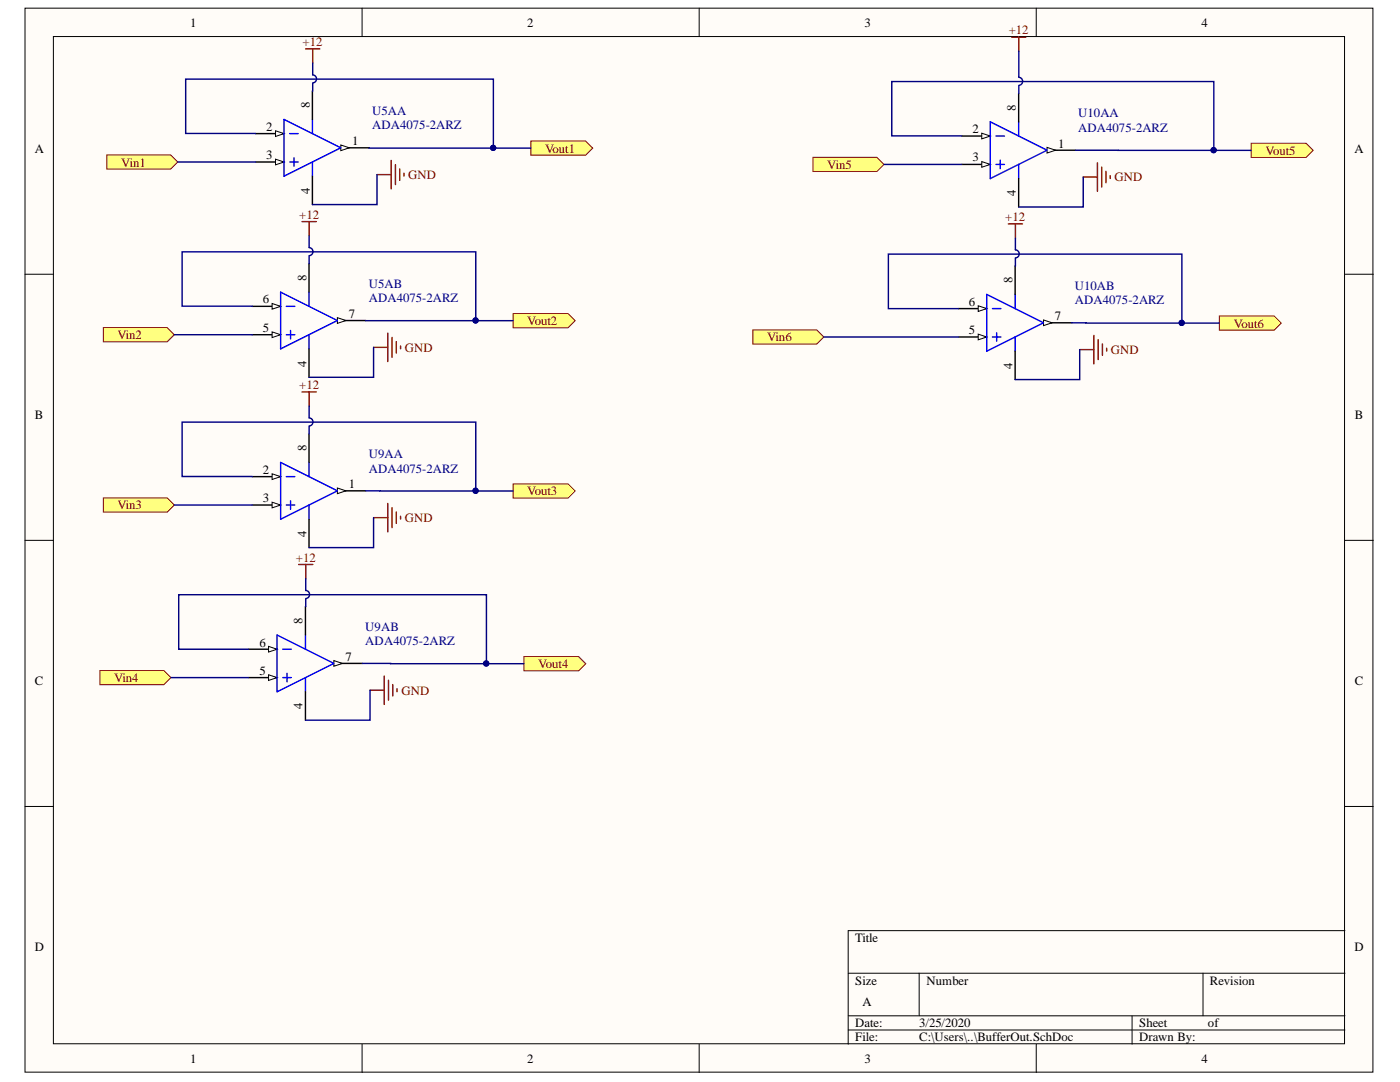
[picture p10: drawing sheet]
<svg xmlns="http://www.w3.org/2000/svg" width="279mm" height="216mm" viewBox="0 0 279 216" stroke-linecap="round" stroke-linejoin="round" font-family="sans-serif">
<g fill="#fffcf8" stroke="#000" stroke-width=".2">
<path d="M5 1.6h269v212.3h-269z"/>
<path d="M10.7 7.3h257.6v201h-257.6z"/>
</g>
<g fill="none" stroke="#000" stroke-width=".2">
<path d="M72.3 1.6v5.7M139.5 1.6v5.7M206.8 1.6v5.7M5 54.7h5.7M268.4 54.7h5.7M5 107.8h5.7M268.4 107.8h5.7M5 160.9h5.7M268.4 160.9h5.7M169.3 194.2h99.1M183.4 194.2v8.5M240.1 194.2v8.5"/>
<path d="M268.4 185.7h-99.1v22.7M72.3 208.4v5.6M139.5 208.4v5.6M169.3 202.7h99.1M169.3 205.5h99.1M206.8 208.4v5.6M225.9 202.7v5.7"/>
</g>
<path d="M57.8 26.7h1.7M57.8 32.3h1.7M58.7 31.5v1.7M68 29.5l-11.3 5.7" fill="none" stroke="#00f" stroke-width=".28"/>
<path d="M68 29.5h5.7" fill="none" stroke="#000" stroke-width=".28"/>
<path d="M68 28.9l1.7 .6-1.7 .6z" fill="#fffcf8"/>
<path d="M68 28.9l1.7 .6-1.7 .6z" fill="none" stroke="#000" stroke-width=".2"/>
<path d="M51 26.7h5.7" fill="none" stroke="#000" stroke-width=".28"/>
<path d="M55 26.1l1.7 .6-1.7 .5z" fill="#fffcf8"/>
<path d="M55 26.1l1.7 .6-1.7 .5z" fill="none" stroke="#000" stroke-width=".2"/>
<path d="M51 32.3h5.7" fill="none" stroke="#000" stroke-width=".28"/>
<path d="M55 31.8l1.7 .5-1.7 .6z" fill="#fffcf8"/>
<path d="M55 31.8l1.7 .5-1.7 .6z" fill="none" stroke="#000" stroke-width=".2"/>
<path d="M62.3 23.8v2.9M62.3 32.3v2.9M68 29.5l-11.3-5.7v11.4" fill="none" stroke="#00f" stroke-width=".28"/>
<path d="M62.3 18.2v5.6M62.3 35.2v5.6" fill="none" stroke="#000" stroke-width=".28"/>
<g fill="#ffff80" stroke="#800000" stroke-width=".2">
<path d="M21.3 30.9h12.8l1.4 1.4-1.4 1.4h-12.8z" fill-rule="evenodd"/>
<path d="M105.9 28.1h11l1.4 1.5-1.4 1.4h-11z" fill-rule="evenodd"/>
</g>
<path d="M61 9.8h2.8M62.4 9.8v2.8M75.2 34.8h2.9M78.1 32v5.7M78.9 32.9v3.9M79.8 33.7v2.3M80.6 34.6v.5" fill="none" stroke="#800000" stroke-width=".28"/>
<path d="M56 58.3l11.3 5.7M57.1 61.1h1.7M57.1 66.8h1.7M58 65.9v1.7" fill="none" stroke="#00f" stroke-width=".28"/>
<path d="M50.3 66.8h5.7" fill="none" stroke="#000" stroke-width=".28"/>
<path d="M54.3 66.2l1.7 .6-1.7 .6z" fill="#fffcf8"/>
<path d="M54.3 66.2l1.7 .6-1.7 .6z" fill="none" stroke="#000" stroke-width=".2"/>
<path d="M50.3 61.1h5.7" fill="none" stroke="#000" stroke-width=".28"/>
<path d="M54.3 60.6l1.7 .5-1.7 .6z" fill="#fffcf8"/>
<path d="M54.3 60.6l1.7 .5-1.7 .6z" fill="none" stroke="#000" stroke-width=".2"/>
<path d="M67.3 64h5.7" fill="none" stroke="#000" stroke-width=".28"/>
<path d="M67.3 63.4l1.7 .6-1.7 .5z" fill="#fffcf8"/>
<path d="M67.3 63.4l1.7 .6-1.7 .5z" fill="none" stroke="#000" stroke-width=".2"/>
<path d="M56 58.3v11.3l11.3-5.6M61.7 58.3v2.8M61.7 66.8v2.8" fill="none" stroke="#00f" stroke-width=".28"/>
<path d="M61.7 52.6v5.7M61.7 69.6v5.7" fill="none" stroke="#000" stroke-width=".28"/>
<g fill="#ffff80" stroke="#800000" stroke-width=".2">
<path d="M20.6 65.4h12.8l1.4 1.4-1.4 1.4h-12.8z" fill-rule="evenodd"/>
<path d="M102.4 62.6h11l1.4 1.4-1.4 1.4h-11z" fill-rule="evenodd"/>
</g>
<path d="M60.3 44.2h2.8M61.7 44.2v2.9M74.6 69.3h2.8M77.4 66.5v5.6M78.2 67.3v4M79.1 68.2v2.2M79.9 69v.6" fill="none" stroke="#800000" stroke-width=".28"/>
<path d="M57.1 95.1h1.7M58 99.9v1.7M67.3 97.9l-11.3 5.7M57.1 100.8h1.7" fill="none" stroke="#00f" stroke-width=".28"/>
<path d="M67.3 97.9h5.7" fill="none" stroke="#000" stroke-width=".28"/>
<path d="M67.3 97.4l1.7 .5-1.7 .6z" fill="#fffcf8"/>
<path d="M67.3 97.4l1.7 .5-1.7 .6z" fill="none" stroke="#000" stroke-width=".2"/>
<path d="M50.3 95.1h5.7" fill="none" stroke="#000" stroke-width=".28"/>
<path d="M54.3 94.5l1.7 .6-1.7 .6z" fill="#fffcf8"/>
<path d="M54.3 94.5l1.7 .6-1.7 .6z" fill="none" stroke="#000" stroke-width=".2"/>
<path d="M50.3 100.8h5.7" fill="none" stroke="#000" stroke-width=".28"/>
<path d="M54.3 100.2l1.7 .6-1.7 .5z" fill="#fffcf8"/>
<path d="M54.3 100.2l1.7 .6-1.7 .5z" fill="none" stroke="#000" stroke-width=".2"/>
<path d="M61.7 92.3v2.8M67.3 97.9l-11.3-5.6v11.3M61.7 100.8v2.8" fill="none" stroke="#00f" stroke-width=".28"/>
<path d="M61.7 86.6v5.7M61.7 103.6v5.7" fill="none" stroke="#000" stroke-width=".28"/>
<g fill="#ffff80" stroke="#800000" stroke-width=".2">
<path d="M20.6 99.4h12.8l1.4 1.4-1.4 1.4h-12.8z" fill-rule="evenodd"/>
<path d="M102.4 96.6h11l1.4 1.4-1.4 1.4h-11z" fill-rule="evenodd"/>
</g>
<path d="M60.3 78.2h2.8M61.7 78.2v2.8M74.6 103.3h2.8M77.4 100.5v5.6M78.2 101.3v4M79.1 102.2v2.2M79.9 103v.6" fill="none" stroke="#800000" stroke-width=".28"/>
<path d="M55.3 126.7l11.3 5.7M56.4 129.5h1.7M56.4 135.2h1.7M57.3 134.4v1.7" fill="none" stroke="#00f" stroke-width=".28"/>
<path d="M49.6 135.2h5.7" fill="none" stroke="#000" stroke-width=".28"/>
<path d="M53.6 134.6l1.7 .6-1.7 .6z" fill="#fffcf8"/>
<path d="M53.6 134.6l1.7 .6-1.7 .6z" fill="none" stroke="#000" stroke-width=".2"/>
<path d="M49.6 129.5h5.7" fill="none" stroke="#000" stroke-width=".28"/>
<path d="M53.6 129l1.7 .5-1.7 .6z" fill="#fffcf8"/>
<path d="M53.6 129l1.7 .5-1.7 .6z" fill="none" stroke="#000" stroke-width=".2"/>
<path d="M66.6 132.4h5.7" fill="none" stroke="#000" stroke-width=".28"/>
<path d="M66.6 131.8l1.7 .6-1.7 .5z" fill="#fffcf8"/>
<path d="M66.6 131.8l1.7 .6-1.7 .5z" fill="none" stroke="#000" stroke-width=".2"/>
<path d="M55.3 126.7v11.3l11.3-5.6M61 126.7v2.8M61 135.2v2.8" fill="none" stroke="#00f" stroke-width=".28"/>
<path d="M61 121v5.7M61 138v5.7" fill="none" stroke="#000" stroke-width=".28"/>
<g fill="#ffff80" stroke="#800000" stroke-width=".2">
<path d="M19.9 133.8h12.8l1.4 1.4-1.4 1.4h-12.8z" fill-rule="evenodd"/>
<path d="M104.6 131h10.9l1.4 1.4-1.4 1.4h-10.9z" fill-rule="evenodd"/>
</g>
<path d="M59.6 112.6h2.8M61 112.6v2.9M73.8 137.7h2.9M76.7 134.9v5.7M77.5 135.7v4M78.4 136.6v2.3M79.2 137.4v.6" fill="none" stroke="#800000" stroke-width=".28"/>
<path d="M198.8 27.1h1.7M198.8 32.8h1.7M199.6 32v1.7M209 30l-11.4 5.6" fill="none" stroke="#00f" stroke-width=".28"/>
<path d="M209 30h5.6" fill="none" stroke="#000" stroke-width=".28"/>
<path d="M209 29.4l1.7 .6-1.7 .5z" fill="#fffcf8"/>
<path d="M209 29.4l1.7 .6-1.7 .5z" fill="none" stroke="#000" stroke-width=".2"/>
<path d="M192 27.1h5.6" fill="none" stroke="#000" stroke-width=".28"/>
<path d="M195.9 26.6l1.7 .5-1.7 .6z" fill="#fffcf8"/>
<path d="M195.9 26.6l1.7 .5-1.7 .6z" fill="none" stroke="#000" stroke-width=".2"/>
<path d="M192 32.8h5.6" fill="none" stroke="#000" stroke-width=".28"/>
<path d="M195.9 32.2l1.7 .6-1.7 .6z" fill="#fffcf8"/>
<path d="M195.9 32.2l1.7 .6-1.7 .6z" fill="none" stroke="#000" stroke-width=".2"/>
<path d="M203.3 24.3v2.8M203.3 32.8v2.8M209 30l-11.4-5.7v11.3" fill="none" stroke="#00f" stroke-width=".28"/>
<path d="M203.3 18.6v5.7M203.3 35.6v5.7" fill="none" stroke="#000" stroke-width=".28"/>
<g fill="#ffff80" stroke="#800000" stroke-width=".2">
<path d="M162.3 31.4h12.7l1.4 1.4-1.4 1.4h-12.7z" fill-rule="evenodd"/>
<path d="M249.7 28.6h11l1.4 1.4-1.4 1.4h-11z" fill-rule="evenodd"/>
</g>
<path d="M201.9 7.4h2.8M203.3 7.4v2.8M216.2 35.3h2.8M219 32.5v5.7M219.9 33.3v4M220.7 34.2v2.3M221.6 35v.6" fill="none" stroke="#800000" stroke-width=".28"/>
<path d="M196.9 58.7l11.4 5.7M198.1 61.6h1.7M198.1 67.2h1.7M198.9 66.4v1.7" fill="none" stroke="#00f" stroke-width=".28"/>
<path d="M191.3 67.2h5.6" fill="none" stroke="#000" stroke-width=".28"/>
<path d="M195.2 66.7l1.7 .5-1.7 .6z" fill="#fffcf8"/>
<path d="M195.2 66.7l1.7 .5-1.7 .6z" fill="none" stroke="#000" stroke-width=".2"/>
<path d="M191.3 61.6h5.6" fill="none" stroke="#000" stroke-width=".28"/>
<path d="M195.2 61l1.7 .6-1.7 .5z" fill="#fffcf8"/>
<path d="M195.2 61l1.7 .6-1.7 .5z" fill="none" stroke="#000" stroke-width=".2"/>
<path d="M208.3 64.4h5.6" fill="none" stroke="#000" stroke-width=".28"/>
<path d="M208.3 63.8l1.7 .6-1.7 .6z" fill="#fffcf8"/>
<path d="M208.3 63.8l1.7 .6-1.7 .6z" fill="none" stroke="#000" stroke-width=".2"/>
<path d="M196.9 58.7v11.4l11.4-5.7M202.6 58.7v2.9M202.6 67.2v2.9" fill="none" stroke="#00f" stroke-width=".28"/>
<path d="M202.6 53.1v5.6M202.6 70.1v5.6" fill="none" stroke="#000" stroke-width=".28"/>
<g fill="#ffff80" stroke="#800000" stroke-width=".2">
<path d="M150.2 65.8h12.8l1.4 1.4-1.4 1.5h-12.8z" fill-rule="evenodd"/>
<path d="M243.3 63.1h11l1.4 1.4-1.4 1.4h-11z" fill-rule="evenodd"/>
</g>
<path d="M201.2 44.7h2.9M202.6 44.7v2.8M215.5 69.8h2.8M218.3 66.9v5.7M219.2 67.8v3.9M220 68.6v2.3M220.9 69.5v.5" fill="none" stroke="#800000" stroke-width=".28"/>
<g fill="none" stroke="#000080" stroke-width=".28">
<path d="M62.4 12.6v2.3a.81 .81 0 0 1 .8 .8 .81 .81 0 0 1-.8 .9M62.4 16.6l-.1 1.6M203.3 10.2v5.2a.81 .81 0 0 1 .8 .8 .81 .81 0 0 1-.8 .8M203.3 17.1v1.5M35.5 32.3h15.5M51 26.7l-13.9-.1v-10.8h61.4v13.8M73.7 29.5l32.2 .1M75.2 34.8v6h-12.9M176.4 32.8h15.6M192 27.1h-14v-10.8h64.2v13.7M214.6 30h35.1M216.2 35.3v6h-12.9"/>
<path d="M61.7 47.1v2.3a.81 .81 0 0 1 .8 .8 .81 .81 0 0 1-.8 .8M61.7 51.1v1.5M202.6 47.5v2.4a.81 .81 0 0 1 .8 .8 .81 .81 0 0 1-.8 .8M202.6 51.6v1.5M34.8 66.8h15.5M50.3 61.1h-14v-10.8h58.7v13.7M73 64h29.4M74.6 69.3v6h-12.9M164.4 67.2h26.9M191.3 61.6h-14v-10.9h58.6v13.8M213.9 64.4l29.4 .1M215.5 69.8v5.9h-12.9"/>
<path d="M50.3 95.1h-14v-10.9h58.7v13.8M61.7 81v2.4a.81 .81 0 0 1 .8 .8 .81 .81 0 0 1-.8 .8M61.7 85.1v1.5M73 97.9l29.4 .1M34.8 100.8h15.5M61 115.5v2.3a.81 .81 0 0 1 .8 .8 .81 .81 0 0 1-.8 .8M61 119.5v1.5M74.6 103.3v6h-12.9M34.1 135.2h15.5M49.6 129.5h-13.9v-10.8h61.4v13.7M72.3 132.4h32.3M73.8 137.7v6h-12.8"/>
</g>
<g fill="#000080" stroke="#000080" stroke-width=".2">
<circle cx="97" cy="132.4" r=".52"/>
<circle cx="94.9" cy="97.9" r=".52"/>
<circle cx="94.9" cy="63.9" r=".52"/>
<circle cx="98.4" cy="29.5" r=".52"/>
<circle cx="235.8" cy="64.4" r=".52"/>
<circle cx="242.2" cy="30" r=".52"/>
</g>
<g font-size="2.5">
<text x="38" y="5.3">1</text>
<text x="105.2" y="5.3">2</text>
<text x="172.5" y="5.3">3</text>
<text x="239.8" y="5.3">4</text>
<text x="61.8" y="21.6" transform="rotate(-90 61.8 21.6)">8</text>
<text x="202.7" y="22.1" transform="rotate(-90 202.7 22.1)">8</text>
<text x="53.1" y="26.1">2</text>
<text x="70.3" y="28.9">1</text>
<text x="194.1" y="26.6">2</text>
<text x="211.2" y="29.4">1</text>
<text x="6.9" y="30.4">A</text>
<text x="53.1" y="31.8">3</text>
<text x="194.1" y="32.2">3</text>
<text x="270.3" y="30.4">A</text>
<text x="61.8" y="38.7" transform="rotate(-90 61.8 38.7)">4</text>
<text x="202.7" y="39.2" transform="rotate(-90 202.7 39.2)">4</text>
<text x="61.2" y="56" transform="rotate(-90 61.2 56)">8</text>
<text x="202.1" y="56.5" transform="rotate(-90 202.1 56.5)">8</text>
<text x="52.4" y="60.5">6</text>
<text x="69.6" y="63.4">7</text>
<text x="193.4" y="61.1">6</text>
<text x="210.5" y="63.8">7</text>
<text x="52.4" y="66.2">5</text>
<text x="193.4" y="66.7">5</text>
<text x="61.2" y="73.1" transform="rotate(-90 61.2 73.1)">4</text>
<text x="202.1" y="73.7" transform="rotate(-90 202.1 73.7)">4</text>
<text x="6.9" y="83.5">B</text>
<text x="270.4" y="83.5">B</text>
<text x="61.2" y="90" transform="rotate(-90 61.2 90)">8</text>
<text x="52.4" y="94.5">2</text>
<text x="52.4" y="100.2">3</text>
<text x="69.6" y="97.4">1</text>
<text x="61.2" y="107.1" transform="rotate(-90 61.2 107.1)">4</text>
<text x="60.4" y="124.5" transform="rotate(-90 60.4 124.5)">8</text>
<text x="51.8" y="129">6</text>
<text x="68.9" y="131.8">7</text>
<text x="6.9" y="136.6">C</text>
<text x="51.8" y="134.7">5</text>
<text x="270.4" y="136.6">C</text>
<text x="60.4" y="141.6" transform="rotate(-90 60.4 141.6)">4</text>
<text x="6.9" y="189.8">D</text>
<text x="170.7" y="188">Title</text>
<text x="270.3" y="189.8">D</text>
<text x="170.7" y="196.5">Size</text>
<text x="184.9" y="196.5">Number</text>
<text x="241.5" y="196.5">Revision</text>
<text x="172.1" y="200.7">A</text>
<text x="170.7" y="205">Date:</text>
<text x="170.7" y="207.8">File:</text>
<text x="183.5" y="205">3/25/2020</text>
<text x="183.5" y="207.8">C:\Users\..\BufferOut.SchDoc</text>
<text x="227.4" y="205">Sheet</text>
<text x="227.4" y="207.8">Drawn By:</text>
<text x="241.1" y="205">of</text>
<text x="38" y="212.1">1</text>
<text x="105.2" y="212.1">2</text>
<text x="172.5" y="212.1">3</text>
<text x="239.8" y="212.1">4</text>
</g>
<g font-size="2.5" fill="#800000">
<text x="60.4" y="9.2">+12</text>
<text x="201.3" y="6.9">+12</text>
<text x="24.2" y="33.2">Vin1</text>
<text x="81.5" y="35.7">GND</text>
<text x="108.8" y="30.4">Vout1</text>
<text x="165.1" y="33.7">Vin5</text>
<text x="252.6" y="30.9">Vout5</text>
<text x="222.4" y="36.2">GND</text>
<text x="59.7" y="43.6">+12</text>
<text x="200.6" y="44.1">+12</text>
<text x="105.2" y="64.9">Vout2</text>
<text x="246.2" y="65.4">Vout6</text>
<text x="23.4" y="67.7">Vin2</text>
<text x="80.8" y="70.2">GND</text>
<text x="153.1" y="68.1">Vin6</text>
<text x="221.7" y="70.6">GND</text>
<text x="59.7" y="77.6">+12</text>
<text x="23.4" y="101.6">Vin3</text>
<text x="105.2" y="98.9">Vout3</text>
<text x="80.8" y="104.2">GND</text>
<text x="59" y="112.1">+12</text>
<text x="22.8" y="136.1">Vin4</text>
<text x="107.4" y="133.3">Vout4</text>
<text x="80.1" y="138.6">GND</text>
</g>
<g font-size="2.5" fill="#000080">
<text x="74.3" y="23">U5AA</text>
<text x="215.2" y="23.4">U10AA</text>
<text x="74.3" y="25.8">ADA4075-2ARZ</text>
<text x="215.2" y="26.3">ADA4075-2ARZ</text>
<text x="73.6" y="57.4">U5AB</text>
<text x="214.5" y="57.9">U10AB</text>
<text x="73.6" y="60.3">ADA4075-2ARZ</text>
<text x="214.5" y="60.7">ADA4075-2ARZ</text>
<text x="73.6" y="91.4">U9AA</text>
<text x="73.6" y="94.3">ADA4075-2ARZ</text>
<text x="72.9" y="125.9">U9AB</text>
<text x="72.9" y="128.7">ADA4075-2ARZ</text>
</g>
</svg>
